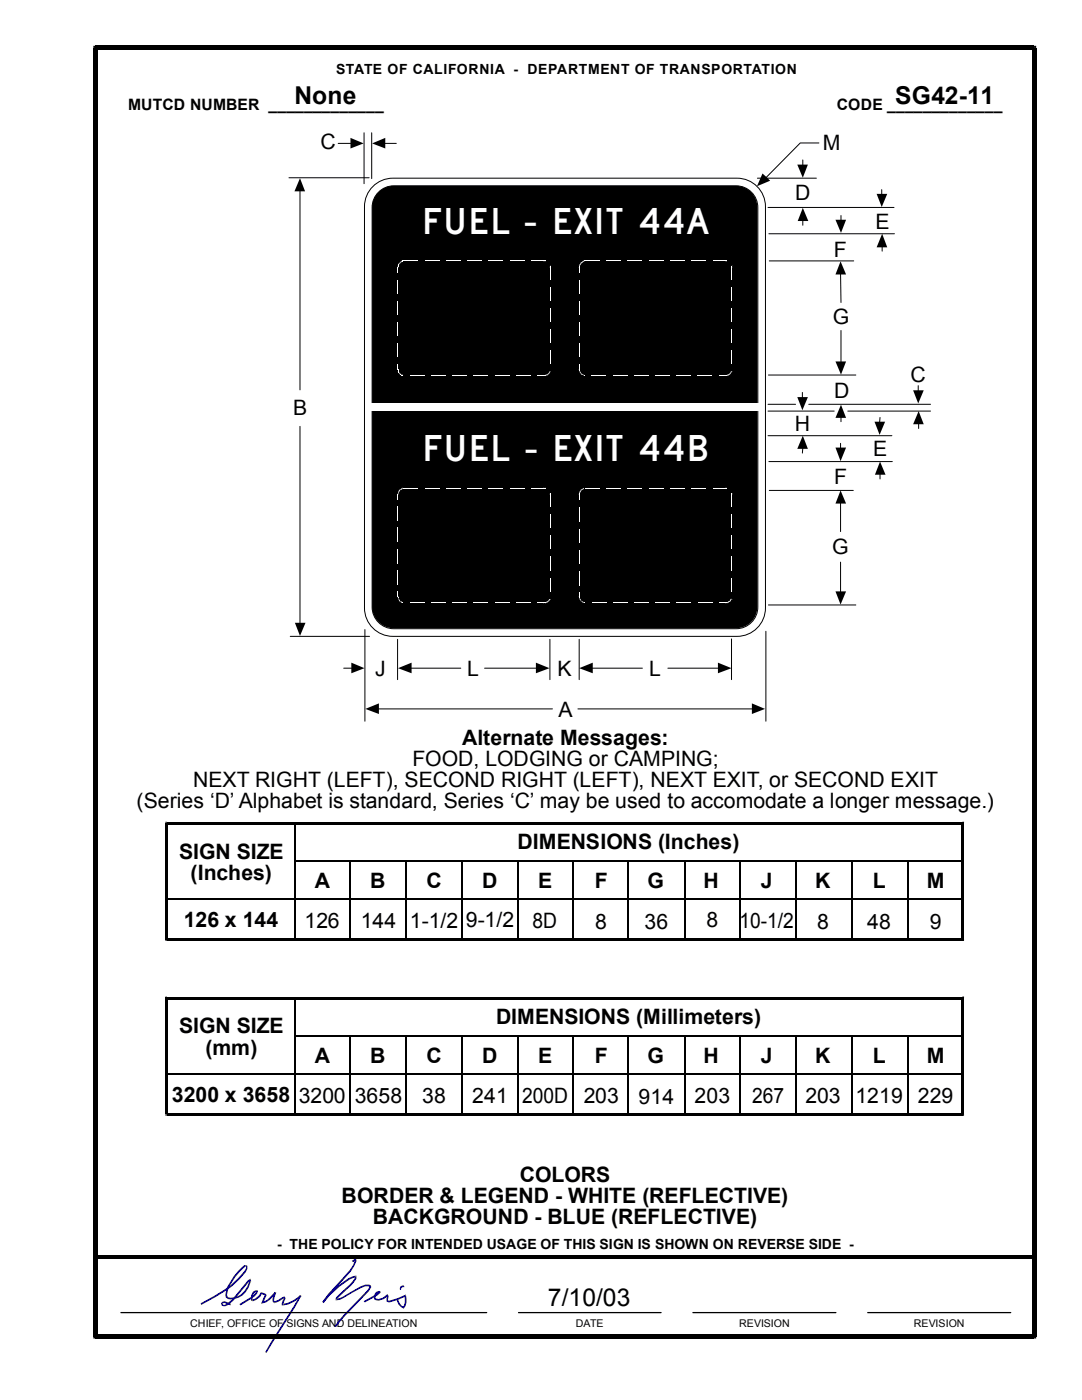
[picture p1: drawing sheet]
<svg xmlns="http://www.w3.org/2000/svg" width="216mm" height="279mm" viewBox="0 0 216 279" stroke-linecap="round" stroke-linejoin="round" font-family="sans-serif">
<g fill="none" stroke="#000" stroke-width=".2">
<path d="M57.7 35.5h16M59.9 38v39.8M67.5 28.6h2.6M72.6 26.5v10.2M74.2 26.5v9.1M76.7 28.6h2.4M151.1 35.6h11.8M160.2 31.9v1.1M163.4 28.5h-3.7l-6.9 7M175.9 37.8v1.1M153.2 41.4h25.2M153.4 46.7h25.1"/>
<path d="M153.5 52.1h16.8M160.2 43.9v1.1M167.7 54.6l.1 5.8M167.8 43v1M176 49.2v.9M153.3 74.8h17.5M160.1 78.3v1.1M167.8 66v6.3M183.2 77v1.1M59.9 85.1v39.4M153.2 82h13.3M153.2 80.7h5.5"/>
<path d="M153.2 87h24.8M153.4 92.1h24.7M153.5 97.9h16.8M160.2 89.4l-.1 1M161.4 80.7h24.3M167.7 88.5v1M167.8 83.2v1M169.2 82h16.5M175.6 83.3l-.1 1M175.6 94.6v1M183.3 84.5v1M167.7 100.3v5.8"/>
<path d="M167.7 112.2v6M57.9 127h15.8M68.6 133.3h1.7M72.8 125.6v18.3M79.3 127.6v8M82 133.3h9.9M96.7 133.3h10.4M109.7 127.6v8M115.6 127.6v8M118.1 133.3h10.1M133.3 133.3h10.2M146 127.5v8.1"/>
<path d="M152.8 126v17.9M153.3 120.7h17.5M75.4 141.5h34.8M115.3 141.5h34.9"/>
</g>
<g fill="#000">
<path d="M59.9 35.6l1 2.6h-2.1z" fill-rule="evenodd"/>
<path d="M69.9 27.5l2.7 1.1-2.7 1z" fill-rule="evenodd"/>
<path d="M74.3 28.6l2.6-1.1v2.1z" fill-rule="evenodd"/>
<path d="M152.1 34.6l1.6 1.5-2.7 1.1z" fill-rule="evenodd"/>
<path d="M159.1 32.9h2.1l-1 2.6z" fill-rule="evenodd"/>
<path d="M174.9 38.7h2.1l-1.1 2.6z" fill-rule="evenodd"/>
<path d="M160.2 41.5l1.1 2.6h-2.1z" fill-rule="evenodd"/>
<path d="M167.7 52.2l1.1 2.6h-2.1z" fill-rule="evenodd"/>
<path d="M166.7 43.9h2.1l-1 2.6z" fill-rule="evenodd"/>
<path d="M176 46.7l1 2.7h-2.1z" fill-rule="evenodd"/>
<path d="M159.1 79.2h2.1l-1.1 2.7z" fill-rule="evenodd"/>
<path d="M166.7 72.1h2.1l-1 2.7z" fill-rule="evenodd"/>
<path d="M182.2 77.9h2.1l-1.1 2.6z" fill-rule="evenodd"/>
<path d="M160.2 87l1 2.6h-2.1z" fill-rule="evenodd"/>
<path d="M166.7 89.3h2.1l-1.1 2.7z" fill-rule="evenodd"/>
<path d="M167.8 80.8l1 2.6h-2.1z" fill-rule="evenodd"/>
<path d="M174.5 84.2h2.1l-1.1 2.6z" fill-rule="evenodd"/>
<path d="M175.6 92.1l1.1 2.6h-2.1z" fill-rule="evenodd"/>
<path d="M183.3 82l1 2.7h-2.1z" fill-rule="evenodd"/>
<path d="M166.7 118h2.1l-1.1 2.6z" fill-rule="evenodd"/>
<path d="M167.7 97.9l1.1 2.6h-2.1z" fill-rule="evenodd"/>
<path d="M58.8 124.3h2.2l-1.1 2.6z" fill-rule="evenodd"/>
<path d="M70.1 132.2l2.6 1.1-2.6 1.1z" fill-rule="evenodd"/>
<path d="M79.4 133.3l2.7-1.1v2.2z" fill-rule="evenodd"/>
<path d="M106.9 132.2l2.7 1.1-2.7 1.1z" fill-rule="evenodd"/>
<path d="M115.6 133.3l2.7-1.1v2.2z" fill-rule="evenodd"/>
<path d="M143.3 132.2l2.7 1.1-2.7 1.1z" fill-rule="evenodd"/>
<path d="M72.9 141.5l2.7-1.1v2.1z" fill-rule="evenodd"/>
<path d="M150 140.4l2.7 1.1-2.7 1z" fill-rule="evenodd"/>
</g>
<path d="M74.4 37.2a5.7 5.7 0 0 1 4-1.6h68.6a5.7 5.7 0 0 1 5.7 5.6v80a5.7 5.7 0 0 1-5.7 5.7h-68.6a5.7 5.7 0 0 1-5.7-5.7v-80a5.7 5.7 0 0 1 1.7-4z" fill="#fff"/>
<path d="M74.4 37.2a5.7 5.7 0 0 1 4-1.6h68.7a5.7 5.7 0 0 1 5.6 5.6v80.1a5.7 5.7 0 0 1-5.6 5.7h-68.7a5.7 5.7 0 0 1-5.7-5.7v-80.1a5.7 5.7 0 0 1 1.7-4zM75.3 38.6a4.3 4.3 0 0 1 3.3-1.5h68.3a4.3 4.3 0 0 1 4.3 4.3v79.8a4.3 4.3 0 0 1-4.3 4.3h-68.3a4.3 4.3 0 0 1-4.3-4.3v-79.8a4.3 4.3 0 0 1 1-2.8z" fill="none" stroke="#000" stroke-width=".2"/>
<path d="M75.3 38.6a4.3 4.3 0 0 1 3.3-1.5h68.2a4.3 4.3 0 0 1 4.3 4.3v79.7a4.3 4.3 0 0 1-4.3 4.3h-68.2a4.3 4.3 0 0 1-4.3-4.3v-79.7a4.3 4.3 0 0 1 1-2.8z" fill="#000"/>
<g fill="#fff">
<path d="M73.7 80.6h78.2v1.4h-78.2z"/>
<path d="M80.6 52h2.8v.2h-2.8z"/>
<path d="M84.8 52h2.8v.2h-2.8z"/>
<path d="M89.1 52h2.8v.2h-2.8z"/>
<path d="M93.3 52h2.8v.2h-2.8z"/>
<path d="M97.5 52h2.8v.2h-2.8z"/>
<path d="M101.8 52h2.8v.2h-2.8z"/>
<path d="M106 52h2.5v.2h-2.5z"/>
<path d="M108.5 52h.3v.2h-.3z"/>
<path d="M108.5 52v.2z"/>
<path d="M108.8 52l-.1 .2z"/>
<path d="M109.7 53.1l.2-.1z"/>
<path d="M109.7 53.1h.2v.2h-.2z"/>
<path d="M109.7 53.1h.2z"/>
<path d="M109.7 53.3h.2z"/>
<path d="M109.7 53.3h.2v2.5h-.2z"/>
<path d="M109.7 57.2h.2v2.8h-.2z"/>
<path d="M109.7 61.5h.2v2.8h-.2z"/>
<path d="M109.7 65.7h.2v2.8h-.2z"/>
<path d="M109.7 69.9h.2v2.8h-.2z"/>
<path d="M109.6 74.2h.2z"/>
<path d="M109.6 74.2h.2l-.1 .2h-.1z"/>
<path d="M109.4 74.5l.2-.2v.2l-.1 .2z"/>
<path d="M109.6 74.3l.1 .1-.1 .1z"/>
<path d="M109.2 74.7l.2-.2 .1 .2-.2 .1z"/>
<path d="M109 74.8l.2-.1 .1 .1-.2 .1z"/>
<path d="M109.2 74.7l.1 .1z"/>
<path d="M108.7 74.8h.3l.1 .1-.3 .1z"/>
<path d="M108.7 74.8l.1 .2z"/>
<path d="M108.5 74.8h.2v.2h-.2z"/>
<path d="M107.3 74.8h1.2v.2h-1.2z"/>
<path d="M108.5 74.8v.2z"/>
<path d="M103 74.8h2.8v.2h-2.8z"/>
<path d="M98.8 74.8h2.8v.2h-2.8z"/>
<path d="M94.6 74.8h2.8v.2h-2.8z"/>
<path d="M90.3 74.8h2.8v.2h-2.8z"/>
<path d="M86.1 74.8h2.8v.2h-2.8z"/>
<path d="M81.9 74.8h2.8v.2h-2.8z"/>
<path d="M80.3 74.8l.1 .2z"/>
<path d="M80.3 74.8v.2z"/>
<path d="M80.2 74.8l.1 .1z"/>
<path d="M80.3 74.8v.1z"/>
<path d="M80 74.7l.2 .1z"/>
<path d="M80.2 74.8v.1z"/>
<path d="M79.9 74.7l.1 .1z"/>
<path d="M80 74.7v.1z"/>
<path d="M79.9 74.6v.2z"/>
<path d="M79.9 74.7v.1z"/>
<path d="M79.8 74.5v.3z"/>
<path d="M79.8 74.4v.3z"/>
<path d="M79.7 74.3v.3z"/>
<path d="M79.5 74.3l.2 .1z"/>
<path d="M79.6 74.4l.1-.1z"/>
<path d="M79.4 74.2l.2 .1z"/>
<path d="M79.4 74.3h.2z"/>
<path d="M79.5 74v.3z"/>
<path d="M79.4 74.2l.2-.1-.1 .2z"/>
<path d="M79.3 73.9h.2v.2h-.2z"/>
<path d="M79.3 74.1l.2-.1-.1 .2z"/>
<path d="M79.3 73.8l.2 .1z"/>
<path d="M79.3 73.7l.2 .1z"/>
<path d="M79.3 73.8h.2z"/>
<path d="M79.2 72.7h.2v1h-.2z"/>
<path d="M79.2 73.7h.2z"/>
<path d="M79.2 68.5h.2v2.8h-.2z"/>
<path d="M79.2 64.3h.2v2.8h-.2z"/>
<path d="M79.2 60h.2v2.8h-.2z"/>
<path d="M79.2 55.8h.2v2.8h-.2z"/>
<path d="M79.2 53.3h.2v1.1h-.2z"/>
<path d="M79.4 53.2v.2z"/>
<path d="M79.2 53.3h.1l.1 .1z"/>
<path d="M79.3 53.1h.2v.2h-.2z"/>
<path d="M79.3 53.3l.1-.1 .1 .1z"/>
<path d="M79.3 53l.2 .1z"/>
<path d="M79.5 52.7v.4z"/>
<path d="M79.3 53l.1-.1 .1 .2z"/>
<path d="M79.4 52.7l.2 .1z"/>
<path d="M79.4 52.8l.1-.1 .1 .2z"/>
<path d="M79.6 52.6v.2z"/>
<path d="M79.4 52.7h.1l.1 .1z"/>
<path d="M79.7 52.5v.2z"/>
<path d="M79.8 52.4v.3z"/>
<path d="M79.8 52.3v.3z"/>
<path d="M79.9 52.2v.3z"/>
<path d="M80 52.2v.2z"/>
<path d="M80 52.2l.2-.1-.2 .2z"/>
<path d="M80 52.2l.1 .1z"/>
<path d="M80.2 52.1l.1 .1z"/>
<path d="M80.2 52.1v.1z"/>
<path d="M80.3 52v.2z"/>
<path d="M80.3 52.1v.1z"/>
<path d="M80.3 52l.1 .2z"/>
<path d="M116.8 52h2.8v.2h-2.8z"/>
<path d="M121.1 52h2.8v.2h-2.8z"/>
<path d="M125.3 52h2.8v.2h-2.8z"/>
<path d="M129.5 52h2.8v.2h-2.8z"/>
<path d="M133.8 52h2.8v.2h-2.8z"/>
<path d="M138 52h2.8v.2h-2.8z"/>
<path d="M142.2 52h2.6v.2h-2.6z"/>
<path d="M144.8 52h.2v.2h-.2z"/>
<path d="M144.8 52v.2z"/>
<path d="M145 52l-.1 .2z"/>
<path d="M146 53.1l.1-.1z"/>
<path d="M146 53.1h.1v.2h-.1z"/>
<path d="M146 53.1h.1z"/>
<path d="M146 53.3h.1z"/>
<path d="M146 53.3h.1v2.5h-.1z"/>
<path d="M146 57.2h.1v2.8h-.1z"/>
<path d="M146 61.5h.1v2.8h-.1z"/>
<path d="M146 65.7h.1v2.8h-.1z"/>
<path d="M146 69.9h.1v2.8h-.1z"/>
<path d="M145.9 74.2h.1z"/>
<path d="M145.9 74.1l.1 .1-.1 .2-.2-.1z"/>
<path d="M145.9 74.1l.1 .1z"/>
<path d="M145.7 74.4h.2l-.3 .2z"/>
<path d="M145.7 74.3l.2 .1z"/>
<path d="M145.4 74.7l.2-.2 .1 .2-.2 .1z"/>
<path d="M145.6 74.5l.2 .1-.1 .1z"/>
<path d="M145.2 74.8l.2-.1 .1 .1-.2 .1z"/>
<path d="M145.4 74.7l.1 .1z"/>
<path d="M144.9 74.8h.3l.1 .1-.3 .1z"/>
<path d="M145.2 74.8l.1 .1z"/>
<path d="M144.9 74.8l.1 .2z"/>
<path d="M144.8 74.8h.1v.2h-.1z"/>
<path d="M143.5 74.8h1.3v.2h-1.3z"/>
<path d="M144.8 74.8v.2z"/>
<path d="M139.3 74.8h2.8v.2h-2.8z"/>
<path d="M135 74.8h2.8v.2h-2.8z"/>
<path d="M130.8 74.8h2.8v.2h-2.8z"/>
<path d="M126.6 74.8h2.8v.2h-2.8z"/>
<path d="M122.3 74.8h2.8v.2h-2.8z"/>
<path d="M118.1 74.8h2.8v.2h-2.8z"/>
<path d="M116.6 74.8l.1 .2z"/>
<path d="M116.3 74.8l.3 .1z"/>
<path d="M116.6 74.8v.2z"/>
<path d="M116.2 74.7l.1 .1z"/>
<path d="M116 74.5l.2 .2v.1l-.3-.1z"/>
<path d="M116.2 74.7v.1z"/>
<path d="M115.8 74.4l.2 .2z"/>
<path d="M116 74.5l-.1 .2z"/>
<path d="M115.7 74.1l.2 .2-.1 .2-.1-.2z"/>
<path d="M115.8 74.4l.1-.1z"/>
<path d="M115.6 73.9l.1 .3z"/>
<path d="M115.7 74.1v.2z"/>
<path d="M115.5 73.8l.2 .1z"/>
<path d="M115.5 73.9h.2z"/>
<path d="M115.5 73.7h.2v.1h-.2z"/>
<path d="M115.5 72.7h.2v1h-.2z"/>
<path d="M115.5 73.7h.2z"/>
<path d="M115.5 68.5h.2v2.8h-.2z"/>
<path d="M115.5 64.3h.2v2.8h-.2z"/>
<path d="M115.5 60h.2v2.8h-.2z"/>
<path d="M115.5 55.8h.2v2.8h-.2z"/>
<path d="M115.5 53.3h.2v1.1h-.2z"/>
<path d="M115.5 53.1h.2v.2h-.2z"/>
<path d="M115.5 53.3h.2z"/>
<path d="M115.7 52.7v.5z"/>
<path d="M115.5 53.1l.1-.1 .1 .2z"/>
<path d="M115.8 52.6l.1 .1-.2 .2v-.2z"/>
<path d="M115.7 52.7v.2z"/>
<path d="M115.9 52.4v.3z"/>
<path d="M115.8 52.6l.1 .1z"/>
<path d="M115.9 52.4l.3-.2v.2l-.2 .2z"/>
<path d="M115.9 52.4l.1 .2z"/>
<path d="M116.3 52.1l.1 .1-.2 .2v-.2z"/>
<path d="M116.2 52.2v.2z"/>
<path d="M116.3 52.1l.3-.1v.2h-.3z"/>
<path d="M116.3 52.1l.1 .1z"/>
<path d="M116.6 52l.1 .2z"/>
<path d="M116.6 52v.2z"/>
<path d="M80.6 97.4h2.8v.1h-2.8z"/>
<path d="M84.8 97.4h2.8v.1h-2.8z"/>
<path d="M89.1 97.4h2.8v.1h-2.8z"/>
<path d="M93.3 97.4h2.8v.1h-2.8z"/>
<path d="M97.5 97.4h2.8v.1h-2.8z"/>
<path d="M101.8 97.4h2.8v.1h-2.8z"/>
<path d="M106 97.4h2.5v.1h-2.5z"/>
<path d="M108.5 97.4h.3v.1h-.3z"/>
<path d="M108.5 97.4v.1z"/>
<path d="M108.8 97.4l-.1 .1z"/>
<path d="M109.7 98.5l.2-.1z"/>
<path d="M109.7 98.5l.2 .1z"/>
<path d="M109.7 98.5h.2z"/>
<path d="M109.7 98.6h.2v.1h-.2z"/>
<path d="M109.7 98.7h.2v2.5h-.2z"/>
<path d="M109.7 98.7h.2z"/>
<path d="M109.7 102.6h.2v2.8h-.2z"/>
<path d="M109.7 106.8h.2v2.8h-.2z"/>
<path d="M109.7 111.1h.2v2.8h-.2z"/>
<path d="M109.7 115.3h.2v2.8h-.2z"/>
<path d="M109.6 119.5h.2z"/>
<path d="M109.6 119.5h.2l-.2 .2z"/>
<path d="M109.6 119.6l.1 .1-.1 .3-.2-.1z"/>
<path d="M109.6 119.6l.1 .1z"/>
<path d="M109.2 120l.2-.1 .1 .2h-.2z"/>
<path d="M109.4 119.9l.2 .1-.1 .1z"/>
<path d="M109 120.1l.2-.1 .1 .1-.2 .2z"/>
<path d="M109.2 120l.1 .1z"/>
<path d="M108.7 120.2l.3-.1 .1 .2-.3 .1z"/>
<path d="M109 120.1l.1 .2z"/>
<path d="M108.7 120.2l.1 .2z"/>
<path d="M108.5 120.2h.2v.2h-.2z"/>
<path d="M107.3 120.2h1.2v.2h-1.2z"/>
<path d="M108.5 120.2v.2z"/>
<path d="M103 120.2h2.8v.2h-2.8z"/>
<path d="M98.8 120.2h2.8v.2h-2.8z"/>
<path d="M94.6 120.2h2.8v.2h-2.8z"/>
<path d="M90.3 120.2h2.8v.2h-2.8z"/>
<path d="M86.1 120.2h2.8v.2h-2.8z"/>
<path d="M81.9 120.2h2.8v.2h-2.8z"/>
<path d="M80.3 120.2l.1 .2z"/>
<path d="M80.2 120.1l.1 .2z"/>
<path d="M80.3 120.2v.2z"/>
<path d="M80 120l.3 .1-.1 .2-.3-.2z"/>
<path d="M80.2 120.1v.2z"/>
<path d="M79.8 119.9l.1 .2z"/>
<path d="M79.9 120v.1z"/>
<path d="M79.7 119.6l.1 .3v.2l-.2-.3z"/>
<path d="M79.8 119.9v.2z"/>
<path d="M79.5 119.5l.2 .2z"/>
<path d="M79.6 119.7l.1-.1z"/>
<path d="M79.4 119.3l.2 .2z"/>
<path d="M79.3 119.1h.2v.2h-.2z"/>
<path d="M79.3 119.3h.2z"/>
<path d="M79.4 119v.2z"/>
<path d="M79.3 119.1l.2-.1-.1 .2z"/>
<path d="M79.2 118h.2v1h-.2z"/>
<path d="M79.2 119h.2l-.1 .1z"/>
<path d="M79.2 113.8h.2v2.9h-.2z"/>
<path d="M79.2 109.6h.2v2.8h-.2z"/>
<path d="M79.2 105.3h.2v2.9h-.2z"/>
<path d="M79.2 101.1h.2v2.9h-.2z"/>
<path d="M79.2 98.7h.2v1h-.2z"/>
<path d="M79.4 98.4v.4z"/>
<path d="M79.2 98.7l.1-.1 .1 .2z"/>
<path d="M79.5 98.1v.5z"/>
<path d="M79.6 98v.3z"/>
<path d="M79.5 98.1l.1 .2z"/>
<path d="M79.8 97.7v.2l-.1 .2-.1-.1z"/>
<path d="M79.6 98l.1 .1z"/>
<path d="M79.8 97.7l.1-.1-.1 .3z"/>
<path d="M79.8 97.7v.2z"/>
<path d="M79.9 97.6l.3-.1 .1 .1-.3 .2z"/>
<path d="M79.9 97.6l.1 .2z"/>
<path d="M80.2 97.5l.1-.1-.1 .2z"/>
<path d="M80.2 97.5l.1 .1z"/>
<path d="M80.3 97.4h.2v.1h-.2z"/>
<path d="M80.3 97.4v.1z"/>
<path d="M116.8 97.4h2.8v.1h-2.8z"/>
<path d="M121.1 97.4h2.8v.1h-2.8z"/>
<path d="M125.3 97.4h2.8v.1h-2.8z"/>
<path d="M129.5 97.4h2.8v.1h-2.8z"/>
<path d="M133.8 97.4h2.8v.1h-2.8z"/>
<path d="M138 97.4h2.8v.1h-2.8z"/>
<path d="M142.2 97.4h2.6v.1h-2.6z"/>
<path d="M144.8 97.4h.2v.1h-.2z"/>
<path d="M144.8 97.4v.1z"/>
<path d="M145 97.4l-.1 .1z"/>
<path d="M146 98.5l.1-.1z"/>
<path d="M146 98.5l.1 .1z"/>
<path d="M146 98.5h.1z"/>
<path d="M146 98.6h.1v.1h-.1z"/>
<path d="M146 98.7h.1v2.5h-.1z"/>
<path d="M146 98.7h.1z"/>
<path d="M146 102.6h.1v2.8h-.1z"/>
<path d="M146 106.8h.1v2.8h-.1z"/>
<path d="M146 111.1h.1v2.8h-.1z"/>
<path d="M146 115.3h.1v2.8h-.1z"/>
<path d="M145.9 119.5h.1z"/>
<path d="M145.7 119.6l.2-.1 .1 .1-.2 .2z"/>
<path d="M145.9 119.5h.1v.1z"/>
<path d="M145.7 119.7h.2l-.1 .3h-.2z"/>
<path d="M145.7 119.6l.2 .1-.1 .1z"/>
<path d="M145.4 120l.2-.1 .1 .2h-.2z"/>
<path d="M145.6 119.9l.2 .1-.1 .1z"/>
<path d="M145.2 120.1l.2-.1 .1 .1-.2 .2z"/>
<path d="M145.4 120l.1 .1z"/>
<path d="M144.9 120.2l.3-.1 .1 .2-.3 .1z"/>
<path d="M145.2 120.1l.1 .2z"/>
<path d="M144.9 120.2l.1 .2z"/>
<path d="M144.8 120.2h.1v.2h-.1z"/>
<path d="M143.5 120.2h1.3v.2h-1.3z"/>
<path d="M144.8 120.2v.2z"/>
<path d="M139.3 120.2h2.9v.2h-2.9z"/>
<path d="M135 120.2h2.9v.2h-2.9z"/>
<path d="M130.8 120.2h2.9v.2h-2.9z"/>
<path d="M126.6 120.2h2.9v.2h-2.9z"/>
<path d="M122.3 120.2h2.9v.2h-2.9z"/>
<path d="M118.1 120.2h2.9v.2h-2.9z"/>
<path d="M116.6 120.2h.2v.2h-.2z"/>
<path d="M116.3 120.1l.3 .2z"/>
<path d="M116.6 120.2v.2z"/>
<path d="M116.2 120l.2 .1-.1 .2-.1-.2z"/>
<path d="M116.3 120.1v.2z"/>
<path d="M115.9 119.9l.3 .2z"/>
<path d="M116.2 120v.1z"/>
<path d="M115.8 119.7l.2 .3z"/>
<path d="M115.9 119.9l.1 .1z"/>
<path d="M115.7 119.5l.2 .1-.1 .2-.1-.2z"/>
<path d="M115.9 119.6l-.1 .2z"/>
<path d="M115.6 119.3l.1 .2z"/>
<path d="M115.5 119.1h.2v.2h-.2z"/>
<path d="M115.5 119.3h.2z"/>
<path d="M115.5 119l.2 .1z"/>
<path d="M115.5 118.2h.2v.8h-.2z"/>
<path d="M115.5 119h.2z"/>
<path d="M115.5 114h.2v2.8h-.2z"/>
<path d="M115.5 109.7h.2v2.8h-.2z"/>
<path d="M115.5 105.5h.2v2.8h-.2z"/>
<path d="M115.5 101.3h.2v2.8h-.2z"/>
<path d="M115.5 98.7h.2v1.1h-.2z"/>
<path d="M115.5 98.5h.2v.2h-.2z"/>
<path d="M115.5 98.7h.2z"/>
<path d="M115.7 98.1v.5z"/>
<path d="M115.5 98.5l.1-.1 .1 .2z"/>
<path d="M115.8 98l.1 .1-.2 .2v-.2z"/>
<path d="M115.7 98.1v.2z"/>
<path d="M115.9 97.7v.4z"/>
<path d="M115.8 98l.1 .1z"/>
<path d="M115.9 97.7l.3-.1v.2l-.3 .1z"/>
<path d="M115.9 97.7l.1 .2z"/>
<path d="M116.3 97.5l.1 .1-.2 .2v-.2z"/>
<path d="M116.2 97.6v.2z"/>
<path d="M116.3 97.5l.2-.1-.2 .2z"/>
<path d="M116.3 97.5l.1 .1z"/>
</g>
<g fill="#09008b">
<path d="M40 260.1l4.9-2.8 .2 .3-5 2.8z"/>
<path d="M49.1 252.6h.3v.6a12.9 12.9 0 0 1-4.3 4.4l-.2-.3a14.8 14.8 0 0 0 4.2-4.2z"/>
<path d="M44.9 257.3l.2 .3z"/>
<path d="M48.3 252.9l.5-.4 .5 .1v.2l-.3-.1a12.8 12.8 0 0 0-3.4 4.3l-.3 1.4 .1 .3-.4 .1v-.3l.3-1.6 1.4-2.2z"/>
<path d="M49.1 252.6h.3h-.1v.2z"/>
<path d="M45.3 258.7a1.82 1.82 0 0 0 2.2 0 4.5 4.5 0 0 0 2.3-3.1l.2 .2a4 4 0 0 1-4.5 3.4l-.5-.3z"/>
<path d="M45 258.8l.3-.1h.1z"/>
<path d="M49.4 255.5l.6-.3 .1 .5h-.3l.2-.3-1.8 2.2-.3-.2z"/>
<path d="M49.8 255.6l.3 .1-.1 .1z"/>
<path d="M44.8 260.4a8.5 8.5 0 0 0 3.1-3l.3 .2a7.2 7.2 0 0 1-3.2 3.1z"/>
<path d="M47.9 257.4l.3 .2z"/>
<path d="M44.3 259.8l.5-.1v.3l-.4 .2 .2 .2h.3v.3l-.6-.1-.2-.4z"/>
<path d="M44.8 260.4l.2 .3z"/>
<path d="M44.8 259.7l1.3 .5-.1 .3-1.3-.5z"/>
<path d="M44.8 259.7l-.1 .3z"/>
<path d="M70.2 251.6l.7-.4 .2 .2v.3h-.3v-.3l.2 .1-.6 .4z"/>
<path d="M70.8 251.6l.3 .1-1.1 2-4.2 4.7-1.2 1.6-.3-.2 1.2-1.7 4.3-4.6 .6-1z"/>
<path d="M70.8 251.6l.3 .1z"/>
<path d="M65.5 258.3l2-1.8 2-1.4 1.5-.5v.3l-.5 .1a16.9 16.9 0 0 0-5.9 5l-.3-.2z"/>
<path d="M64.3 259.8l.3 .2z"/>
<path d="M70.8 254.8h.3v.4a14 14 0 0 1-3.3 3.5l-.5 .5v.1h-.3v-.1a12.1 12.1 0 0 1 2.8-2.8l1-1.3z"/>
<path d="M71 254.6h.1v.2h-.3l.2 .1z"/>
<path d="M67.1 259.2l1.2-.4 3.7-2.1 .9-.3h.8v.3h-.8l-.8 .3-4.3 2.4-.7 .1z"/>
<path d="M67.1 259.2v.3h-.1v-.2h.3z"/>
<path d="M73.7 256.4l-.1 .3z"/>
<path d="M72.6 259.7l2.4-1.4 .7-.6 .2 .2h-.2v-.3h.2v.4l-.6 .6-2.5 1.3z"/>
<path d="M74.8 258.1l.7-.5 .3 .3a.94 .94 0 0 0-.8 1.3h.5v.4l-.7-.2-.2-.3v-.4z"/>
<path d="M75.5 257.6h.2l.1 .3z"/>
<path d="M75.5 259.2l.9-.2 .7-.6 .3 .3-.8 .5-.5 .2-.6 .2z"/>
<path d="M75.5 259.2v.4z"/>
<path d="M77.4 258.4l.2 .3-.2 .8 .2 .1v.3l-.5-.1v-1.1z"/>
<path d="M77.3 258.2l.1 .2-.3 .3h.3l-.3-.3z"/>
<path d="M77.6 259.6l1.7-.5 1.6-.7v.3l-1.5 .7-1.7 .5z"/>
<path d="M77.6 259.6l.1 .3h-.1z"/>
<path d="M80.7 258.7l.3-.1a2.86 2.86 0 0 1-.4 2.5l-.3-.2a2.35 2.35 0 0 0 .4-2.2z"/>
<path d="M80.9 258.4v-.1l.1 .3-.3 .1h.2z"/>
<path d="M79.2 259.5l.2-.2 .4 .8 .8 .8-.2 .2-.9-.8z"/>
<path d="M80.3 260.9h.3l-.2 .2 .1 .1 .1-.1z"/>
<path d="M79.8 256.8l.3 .2-.1 .5-.2-.2z"/>
<path d="M79.8 256.8l.5-.3h.3l.1 .4-.6 .1z"/>
<path d="M79.8 256.8l.3 .2z"/>
<path d="M47.8 260.3l2.2-1.4 .2 .3-2.2 1.3z"/>
<path d="M51.1 257.7l.2-.2 .2 .1-.2 .5-1.1 1.1-.2-.3 1.2-1.1z"/>
<path d="M50 258.9l.2 .3z"/>
<path d="M50.5 257.8l.6-.3 .2 .2a1.29 1.29 0 0 0-.8 1.6l-.1 .4-.3-.1v-1.1z"/>
<path d="M51.1 257.5l.2 .2h-.2l.2-.2z"/>
<path d="M50.5 259.3l1.1-.7 .3 .2-1.4 .9z"/>
<path d="M50.5 259.3v.4h-.1z"/>
<path d="M52 258l.2 .2-.3 .6-.3-.2z"/>
<path d="M51.6 258.6l.3 .2z"/>
<path d="M52.2 257.9l.7 .2-.1 .4-.7-.3z"/>
<path d="M52 258l.2-.1-.1 .3h.1z"/>
<path d="M53 258.2l.2 .4-.6 1.3-.4-.1 .5-1.3z"/>
<path d="M52.9 258.1l.1 .1-.3 .3z"/>
<path d="M52.4 259.8l.6-.2 .8-.5v.3l-.7 .5-.6 .2z"/>
<path d="M52.2 259.8l.4 .1-.2-.1 .1 .3-.4 .1z"/>
<path d="M54.8 257.9l.2 .2-1.2 1.3-.2-.2z"/>
<path d="M53.6 259.2l.2-.1v.3z"/>
<path d="M54.8 257.9l.3 .1-.4 1.4v.2l.2 .2-.2 .2-.3-.2v-.4z"/>
<path d="M54.8 257.9l.3 .1-.3-.1 .2 .2z"/>
<path d="M54.9 259.7l1.8-1 .1 .4-1.2 .7-.7 .2z"/>
<path d="M54.9 259.7v.3l-.1 .1z"/>
<path d="M56.6 259l.3-.1 .1 .3-.5 1.3h-.3v-.4l.4-.9z"/>
<path d="M56.7 258.7l.2 .2-.3 .1 .2 .1z"/>
<path d="M56.6 260.2a6.1 6.1 0 0 0 3.3-1.7l.2 .2a6.6 6.6 0 0 1-3.5 1.8z"/>
<path d="M56.6 260.2l-.1 .3z"/>
<path d="M59.9 258.5l.2 .2z"/>
</g>
<g fill="#000">
<path d="M33 164h.3v.6l.3-.3h-.6zM33.3 164h158.7v.6h-158.7zM192 164h.4v.3h-.6l.2 .3zM33 164.3h.6v23.2h-.6zM33 198.9h.3v.6l.3-.4h-.6zM33.3 187.2h158.7v.6h-158.7zM33 187.5h.6l-.3-.3v.6h-.3zM33.3 198.9h158.7v.6h-158.7zM191.8 164.3h.6v23.2h-.6zM192 198.9h.4v.2h-.6l.2 .4zM192 187.2l-.2 .3h.6v.3h-.4zM33 199.1h.6v23.2h-.6z"/>
<path d="M33.3 222.1h158.7v.6h-158.7zM33 222.3h.6l-.3-.2v.6h-.3zM191.8 199.1h.6v23.2h-.6zM192 222.1l-.2 .2h.6v.4h-.4z"/>
</g>
<g fill="none" stroke="#000" stroke-width=".34">
<path d="M33.3 179.4h158.8M58.8 171.8h133.2M58.8 164.1v23.3M69.9 171.9v15.5M81 171.9v15.5M92.2 171.9v15.5M103.3 171.9v15.5M114.4 172v15.4M125.3 171.9v15.5M136.7 171.9v15.5M147.7 171.9v15.5M158.8 172v15.4"/>
<path d="M170 171.8v15.6M181.2 171.8v15.6M58.8 199v23.2M33.3 214.3h158.8M58.8 206.8h133.2M69.9 206.8v15.5M81 206.8v15.5M92.2 206.8v15.4M103.3 206.8v15.5M114.4 206.8v15.5M125.3 206.8v15.5M136.7 206.8v15.4"/>
<path d="M147.7 206.8v15.5M158.8 206.8v15.4M170 206.7v15.5M181.2 206.7v15.5"/>
</g>
<g fill="#09008b">
<path d="M73.7 256.4l.3 .1 .1 .4-.5 .8-2.1 2.2a30.5 30.5 0 0 0-4.4 4.9l-.3-.1a22.9 22.9 0 0 1 4.4-5l2.1-2.2 .4-.7-.1-.1z"/>
<path d="M59.9 258.5l.2 .2-1.3 2.2-5.6 9.1-.3-.2 1.3-2.2z"/>
</g>
<path d="M18.6 9.1h.4v.9l.5-.4h-.9zM19 9.1h187.3v.9h-187.3zM206.3 9.1h.5v.5h-.9l.4 .4zM19 250.5h187.3v.7h-187.3zM18.6 9.6h.9v257.1h-.9zM19 266.3h187.3v.8h-187.3zM18.6 266.7h.9l-.5-.4v.8h-.4zM205.9 9.6h.9v257.1h-.9zM206.3 266.3l-.4 .4h.9v.4h-.5z" fill="#000"/>
<path d="M24.1 262h73M103.5 262h28.4M138.3 262h28.5M173.1 262h28.6" fill="none" stroke="#000" stroke-width=".25"/>
<g font-size="7.8" fill="#fff">
<text x="84.2" y="46.7">FUEL - EXIT 44A</text>
<text x="84.3" y="91.9">FUEL - EXIT 44B</text>
</g>
<g font-size="4.9">
<text x="58.8" y="20.7">None</text>
<text x="178.6" y="20.7">SG42-11</text>
<text x="109.3" y="260.7">7/10/03</text>
</g>
<g font-size="4.2">
<text x="63.9" y="29.8">C</text>
<text x="164.2" y="30">M</text>
<text x="158.7" y="39.9">D</text>
<text x="174.7" y="45.6">E</text>
<text x="166.4" y="51.2">F</text>
<text x="166.2" y="64.7">G</text>
<text x="181.7" y="76.2">C</text>
<text x="58.5" y="82.9">B</text>
<text x="166.5" y="79.4">D</text>
<text x="158.6" y="86">H</text>
<text x="174.2" y="91.1">E</text>
<text x="166.5" y="96.5">F</text>
<text x="166" y="110.7">G</text>
<text x="74.8" y="135">J</text>
<text x="93.2" y="134.9">L</text>
<text x="111.3" y="135">K</text>
<text x="129.5" y="134.9">L</text>
<text x="111.4" y="143">A</text>
<text x="92.2" y="148.7">Alternate Messages:</text>
<text x="82.3" y="152.9">FOOD, LODGING or CAMPING;</text>
<text x="27.3" y="161.3">(Series ‘D’ Alphabet is standard, Series ‘C’ may be used to accomodate a longer message.)</text>
<text x="38.5" y="157.1">NEXT RIGHT (LEFT), SECOND RIGHT (LEFT), NEXT EXIT, or SECOND EXIT</text>
<text x="35.7" y="171.4">SIGN SIZE</text>
<text x="103.3" y="169.4">DIMENSIONS (Inches)</text>
<text x="38" y="175.6">(Inches)</text>
<text x="62.8" y="177.2">A</text>
<text x="73.8" y="177.1">B</text>
<text x="85.1" y="177.2">C</text>
<text x="96.2" y="177.2">D</text>
<text x="107.4" y="177.2">E</text>
<text x="118.7" y="177.2">F</text>
<text x="129.2" y="177.2">G</text>
<text x="140.4" y="177.1">H</text>
<text x="151.8" y="177.2">J</text>
<text x="162.6" y="177.2">K</text>
<text x="174.2" y="177.2">L</text>
<text x="184.9" y="177.2">M</text>
<text x="36.7" y="185.1">126 x 144</text>
<text x="60.8" y="185.2">126</text>
<text x="72" y="185.2">144</text>
<text x="81.8" y="185.2">1-1/2</text>
<text x="93" y="185.1">9-1/2</text>
<text x="106.3" y="185.3">8D</text>
<text x="118.8" y="185.3">8</text>
<text x="128.6" y="185.3">36</text>
<text x="141" y="185.1">8</text>
<text x="147.6" y="185.2">10-1/2</text>
<text x="163.1" y="185.3">8</text>
<text x="173.1" y="185.3">48</text>
<text x="185.5" y="185.3">9</text>
<text x="35.7" y="206.2">SIGN SIZE</text>
<text x="99" y="204.4">DIMENSIONS (Millimeters)</text>
<text x="41" y="210.5">(mm)</text>
<text x="62.8" y="212.1">A</text>
<text x="73.8" y="212.1">B</text>
<text x="85.1" y="212.1">C</text>
<text x="96.2" y="212.1">D</text>
<text x="107.4" y="212.2">E</text>
<text x="118.7" y="212.2">F</text>
<text x="129.2" y="212.2">G</text>
<text x="140.4" y="212.1">H</text>
<text x="151.8" y="212.2">J</text>
<text x="162.6" y="212.1">K</text>
<text x="174.2" y="212.1">L</text>
<text x="184.9" y="212.1">M</text>
<text x="34.3" y="220">3200 x 3658</text>
<text x="59.6" y="220.1">3200</text>
<text x="70.8" y="220">3658</text>
<text x="84.2" y="220">38</text>
<text x="94.2" y="220">241</text>
<text x="104.2" y="220.1">200D</text>
<text x="116.5" y="220.2">203</text>
<text x="127.4" y="220.3">914</text>
<text x="138.6" y="220">203</text>
<text x="150.1" y="220.1">267</text>
<text x="160.7" y="220.2">203</text>
<text x="170.7" y="220.2">1219</text>
<text x="183.1" y="220.2">229</text>
<text x="103.7" y="235.9">COLORS</text>
<text x="68.2" y="240.1">BORDER &amp; LEGEND - WHITE (REFLECTIVE)</text>
<text x="74.4" y="244.3">BACKGROUND - BLUE (REFLECTIVE)</text>
</g>
<g font-size="3.1">
<text x="25.6" y="21.9">MUTCD NUMBER _____________</text>
<text x="167" y="21.9">CODE _____________</text>
</g>
<g font-size="2.8">
<text x="67.1" y="14.7">STATE OF CALIFORNIA - DEPARTMENT OF TRANSPORTATION</text>
<text x="55.3" y="249.2">- THE POLICY FOR INTENDED USAGE OF THIS SIGN IS SHOWN ON REVERSE SIDE -</text>
</g>
<g font-size="2.1">
<text x="37.9" y="264.8">CHIEF, OFFICE OF SIGNS AND DELINEATION</text>
<text x="114.9" y="264.8">DATE</text>
<text x="147.5" y="264.8">REVISION</text>
<text x="182.4" y="264.8">REVISION</text>
</g>
</svg>
